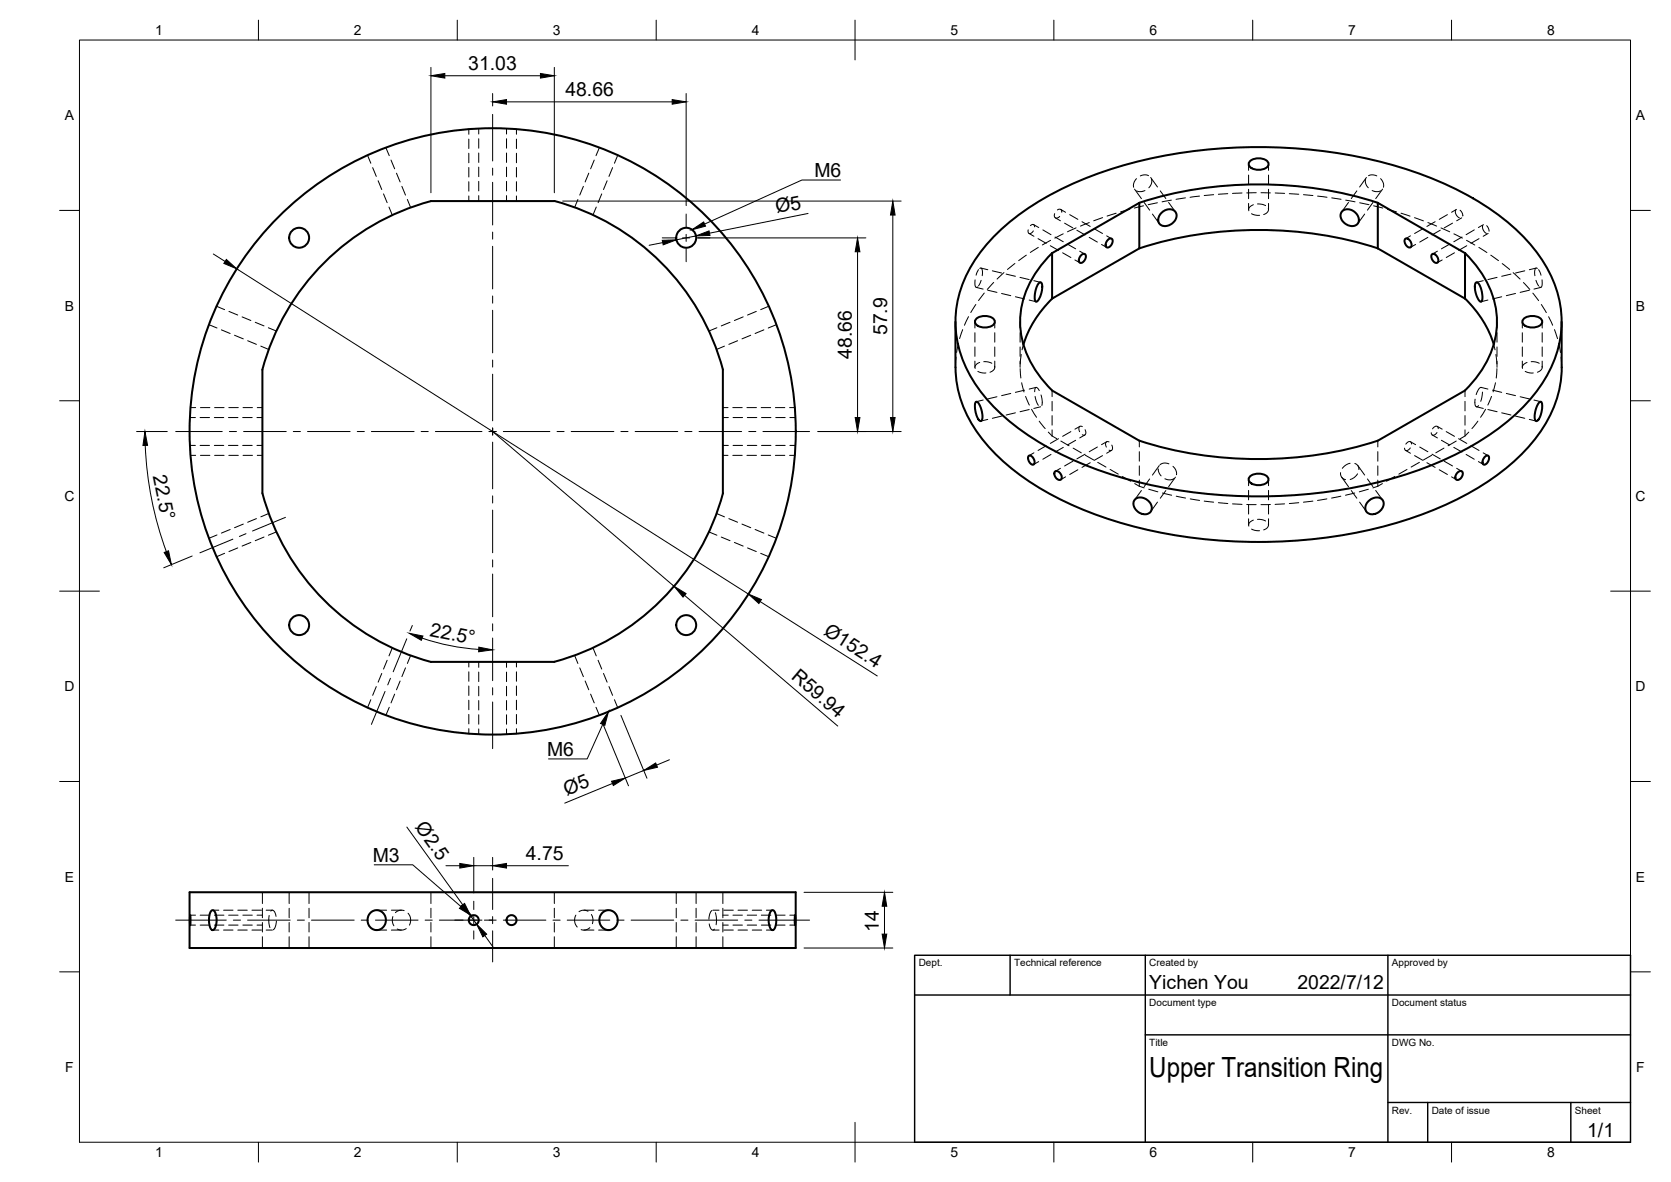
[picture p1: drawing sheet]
<svg xmlns="http://www.w3.org/2000/svg" width="420mm" height="297mm" viewBox="0 0 420 297" stroke-linecap="round" stroke-linejoin="round" font-family="sans-serif">
<!-- layer: Visible -->
<g fill="none" stroke="#000" stroke-width=".51">
<path d="M139.4 50.5h-31a59.9 59.9 0 0 0-42.4 42.4M139.4 50.5a59.9 59.9 0 0 1 42.4 42.4M250.2 59.2a71.8 71.8 0 0 1 28.6-16.5 126 126 0 0 1 79.6 1.5 64.7 64.7 0 0 1 26.7 17.5 28.5 28.5 0 0 1 6.9 24.8 34.6 34.6 0 0 1-11.9 18.5 78.9 78.9 0 0 1-30.4 15.4 126.3 126.3 0 0 1-75.2-2.9 64.7 64.7 0 0 1-26.7-17.5 28.5 28.5 0 0 1-6.9-24.8 33.4 33.4 0 0 1 9.3-16zM286.5 51v11.4l-22 12.6v-11.4M286.5 51l-22 12.6M286.5 51a99.5 99.5 0 0 1 59.9 0M292.1 53.5l1.2-.8 1.2-.1a1.83 1.83 0 0 1 1.4 1.6 1.83 1.83 0 0 1-1 1.8l-1.1 .6-1.3 .2a1.77 1.77 0 0 1-1.3-1.4 1.77 1.77 0 0 1 .8-1.8zM314.3 40.5a3.4 3.4 0 0 1 4.6 .4 1.57 1.57 0 0 1-1.8 1.7 3 3 0 0 1-3.1-1v-.7zM337.5 53.1l1.1-.5 1 .1 1.2 .8 .7 .9a1.73 1.73 0 0 1-.4 2.1 1.73 1.73 0 0 1-2.2 .1l-.8-.5-.8-1a1.75 1.75 0 0 1 .2-2zM346.4 51l22 12.6M346.4 51v11.4M353.4 60a1.45 1.45 0 0 1 1.3 2.2 1.45 1.45 0 0 1-1.3-2.2z"/>
<path d="M261.2 71.2a.5 .5 0 0 1 .7-.2 .5 .5 0 0 1 .1 .7l-.2 2.1-.9 1.8a.43 .43 0 0 1-.6 .1 .43 .43 0 0 1-.1-.5l.1-2.1zM264.5 63.6a24.1 24.1 0 0 0-7.9 19 25 25 0 0 0 7.9 15.5l22 12.6a99.5 99.5 0 0 0 59.9 0l22-12.6a24.1 24.1 0 0 0 7.9-19 24.9 24.9 0 0 0-7.9-15.5M264.6 75a27.3 27.3 0 0 0-7.3 11.6M271.9 64.1a.65 .65 0 0 1 1.1 0 1.54 1.54 0 0 1-1.5 1.9 1.42 1.42 0 0 1 .4-1.9zM278.6 60.2a.65 .65 0 0 1 1.1 0 1.54 1.54 0 0 1-1.4 2 1.42 1.42 0 0 1 .3-2zM286.5 62.4a99.5 99.5 0 0 1 59.9 0M346.4 62.4l22 12.6v-11.4M360.1 63.8a1.45 1.45 0 0 1 1.3 2.2 1.45 1.45 0 0 1-1.3-2.2zM368.4 75a27.3 27.3 0 0 1 7.2 11.6M371.1 71h.3l.4 .2 .5 1.1 .4 2.1-.1 1.2a.44 .44 0 0 1-.5 .2 .44 .44 0 0 1-.3-.4l-.9-2.5-.1-1.1zM66 92.9v31.1a59.9 59.9 0 0 0 42.4 42.3h31M181.8 92.9v31.1"/>
<path d="M240.2 80.9v11.4M240.3 92.3a31.2 31.2 0 0 0 10.4 22.2 71.7 71.7 0 0 0 27.3 15.7 126.5 126.5 0 0 0 76.9 0 71.7 71.7 0 0 0 27.4-15.7 31.2 31.2 0 0 0 10.4-22.2M245.5 80.1a3.4 3.4 0 0 1 4.6 .4 1.57 1.57 0 0 1-1.8 1.8 3 3 0 0 1-3.1-1.1v-.7zM383.1 80.1a3.4 3.4 0 0 1 4.6 .4 1.57 1.57 0 0 1-1.8 1.8 3 3 0 0 1-3-1.1v-.7zM392.7 80.9v11.4M245.4 101l.6 .3 .7 1.3 .3 1.8-.1 1.1a.47 .47 0 0 1-.5 .3 .47 .47 0 0 1-.4-.4l-.5-1.1-.3-1.6v-1.2zM258.6 114.6l.2-.1 .6 .1 .5 .7 .2 1-.3 .5-.6-.2-.5-.6-.2-.8zM265.2 118.6l.6-.2 .8 .5 .4 .8-.2 .8-.6 .1-.7-.5-.4-.8zM314.3 119.8a3.4 3.4 0 0 1 4.6 .3 1.57 1.57 0 0 1-1.8 1.8 3 3 0 0 1-3.1-1.1v-.7zM366.4 118.9l.3-.4 .7-.1 .4 .5-.3 1.1-.9 .6-.5-.1-.2-.4zM373.2 114.9l.9-.4 .3 .3v.4l-.4 1.1-.8 .5-.4-.2v-.6zM387 101.2l.3-.2 .3 .1 .2 1.2-.4 2-.6 1.2a.5 .5 0 0 1-.7 .2 .5 .5 0 0 1-.2-.6l.2-2.1z"/>
<path d="M181.8 123.9a59.9 59.9 0 0 1-42.4 42.4M285.3 125.6l.9-.5h1.3l1.3 .8 .6 .9a1.75 1.75 0 0 1-.4 2.1 1.75 1.75 0 0 1-2.1 .1l-1.3-.9-.5-.8a1.7 1.7 0 0 1 .2-1.7zM344 126.1l1.2-.9 1.4-.2a1.84 1.84 0 0 1 1.3 1.6 1.84 1.84 0 0 1-.9 1.8l-1.3 .7-1.3 .1a1.8 1.8 0 0 1-.4-3.1zM47.7 224.2h152.4v14h-152.4zM47.8 230v2.5zM53.2 228.8a.88 .88 0 0 1 1.1 1l.1 2-.5 1.6a.64 .64 0 0 1-.8 .3 .64 .64 0 0 1-.3-.8l-.2-1.2v-1.2l.2-1.1zM93.1 229.5l.2-.3a2.45 2.45 0 0 1 3.6 1.2 2.45 2.45 0 0 1-1.8 3.3 2.5 2.5 0 0 1-2.5-1.4 2.5 2.5 0 0 1 .5-2.8zM151.4 229.5l.2-.3a2.45 2.45 0 0 1 3.5 .9 2.45 2.45 0 0 1-1.2 3.4 2.46 2.46 0 0 1-2.9-1 2.46 2.46 0 0 1 .4-3zM193.9 228.9a.65 .65 0 0 1 .7 0 .65 .65 0 0 1 .3 .7l.3 2.1-.5 1.7a.63 .63 0 0 1-.7 .3 .63 .63 0 0 1-.4-.7l-.3-2.1 .1-1.1zM199.9 230v2.5z"/>
<circle cx="75.2" cy="59.8" r="2.51"/>
<circle cx="172.5" cy="59.8" r="2.51"/>
<circle cx="123.9" cy="108.4" r="76.2"/>
<circle cx="75.2" cy="157.1" r="2.51"/>
<circle cx="172.5" cy="157.1" r="2.51"/>
<circle cx="119.1" cy="231.2" r="1.25"/>
<circle cx="128.6" cy="231.2" r="1.25"/>
</g>
<!-- layer: Hidden -->
<g fill="none" stroke="#000" stroke-width=".25">
<path d="M92.4 39l.8 2M97 37.1l.9 2M117.9 32.5v1.2M117.9 35v2.3M117.9 38.5v2.4M120.4 32.3v1.4M120.4 34.9v2.3M120.4 38.4v2.4M127.4 32.3v1.4M127.4 34.9v2.3M127.4 38.4v2.4M129.9 32.5v1.2"/>
<path d="M129.9 35v2.3M129.9 38.5v2.4M150.7 37.1l-.8 2M155.3 39l-.8 2M93.7 42.1l.9 2.2M95.1 45.4l.9 2.2M96.4 48.7l.9 2.2M97.8 52l.8 2M98.3 40.2l.9 2.2M99.7 43.5l.9 2.2M101 46.8l1 2.2M102.4 50.1l.9 2"/>
<path d="M117.9 42.1v2.4M117.9 45.7v2.3M117.9 49.2v1.3M120.4 42v2.4M120.4 45.6v2.4M120.4 49.2v1.3M127.4 42v2.4M127.4 45.6v2.4M127.4 49.2v1.3M129.9 42.1v2.4M129.9 45.7v2.3M129.9 49.2v1.3"/>
<path d="M145.3 50.1l-.8 2M146.7 46.8l-.9 2.2M148 43.5l-.9 2.2M149.4 40.2l-.9 2.2M149.9 52l-.8 2M151.3 48.7l-.9 2.2M152.7 45.4l-1 2.2M154 42.1l-.9 2.2M258.5 57.7v.7l.3 .3 .6-.1 .4-.6M258.7 58.7l1.3 .7M259.1 56.7l.7-.3 .3 .6M259.9 56.5l1.3 .7"/>
<path d="M261 60l2.1 1.2M262.2 57.8l2.1 1.2M265.2 53.7l-.1 .7 .3 .4h.5l.5-.4M265.3 59.6l2.1 1.2M265.4 54.7l1.2 .8M265.9 52.8l.8-.2 .3 .7M266.7 52.6l1.2 .7M267.3 58.8l-2.1 1M267.7 56.1l2 1.2M269 53.9l2 1.2M270.6 57.3l-2.2 1M270.8 57.9l2 1.1"/>
<path d="M272.1 55.7l2 1.2M273.9 59.7l2 1.1M273.9 55.9l-2.2 .9M275.1 57.5l2.1 1.2M277.2 54.7l-2.2 .8M278.3 59.3l1.2 .7M280.6 53.6l-2.2 .7M284.1 52.6l-2.3 .6M285.3 47.5l1.7 2.4M285.8 44.9l-.6 .9-.1 1.3M287.5 51.7l-2.3 .6M287.7 50.9l1.4 1.9"/>
<path d="M287.9 47.9l-.9 .3-1.2-.2M288.8 44.1l-1-.2-1.1 .3M289.3 44.6l1.7 2.4M289.5 45v1.1l-.6 1.1M289.8 53.8l1.7 2.4M291 51l-2.3 .4M291.7 48l1.4 1.9M293.8 50.9l1.8 2.4M294.5 50.3l-2.3 .4M298.1 49.7l-2.4 .4M301.6 49.3l-2.4 .3M305.2 48.9l-2.4 .2"/>
<path d="M308.7 48.7l-2.4 .1M312.3 48.5l-2.4 .1M313.9 41.2v1.6M313.9 44v2.4M313.9 47.6v2.3M313.9 51.1v1.6M314.7 53.7l1.1 .4h.9M315.2 51.5a1.32 1.32 0 0 0-1.2 1.5M315.9 48.4l-2.4 .1M316.2 51.3h1.1l.9 .4M317.1 48.4l2.3 .1M318.9 52.4a1.3 1.3 0 0 1-1.2 1.5"/>
<path d="M319 41.2v1.6M319 44v2.4M319 47.6v2.3M319 51.1v1.6M320.6 48.5l2.4 .1M324.2 48.7l2.4 .1M327.7 48.9l2.4 .2M331.3 49.3l2.4 .3M334.9 49.7l2.3 .4M338.4 50.3l2.3 .4M339.1 50.9l-1.7 2.4M341.2 48l-1.4 1.9"/>
<path d="M341.9 51l2.3 .4M343.1 53.8l-1.7 2.4M343.4 45v1.1l.6 1.1M343.6 44.6l-1.7 2.4M344.1 44.1l1-.2 1.1 .3M345 47.9l.9 .3 1.2-.2M345.2 50.9l-1.4 1.9M345.4 51.7l2.3 .6M347.1 44.9l.6 .9 .2 1.3M347.6 47.5l-1.7 2.4M348.8 52.6l2.3 .6M352.3 53.6l2.2 .7"/>
<path d="M354.6 59.3l-1.2 .7M355.7 54.7l2.2 .8M357.8 57.5l-2.1 1.2M359 55.9l2.2 .9M359 59.7l-2 1.1M360.8 55.7l-2 1.2M362.1 57.9l-2 1.1M362.3 57.3l2.2 1M363.9 53.9l-2 1.2M365.2 56.1l-2 1.2M365.6 58.8l2.1 1M366.1 52.8l-.1 .9 .4 .6 .5 .4"/>
<path d="M366.2 52.6l-1.2 .7M367.1 52.8l.6 .8 .1 .7M367.5 54.7l-1.2 .8M367.6 59.6l-2.1 1.2M370.7 57.8l-2.1 1.2M371.9 60l-2.1 1.2M372.8 56.7l.1 1 .3 .6 .6 .4M373 56.5l-1.3 .7M373.8 56.7l.4 .6 .2 .8M374.2 58.7l-1.3 .7M54.5 77l2 .8M57.6 78.3l2.2 .9"/>
<path d="M60.9 79.6l2.2 .9M186.9 79.6l-2.2 .9M190.2 78.3l-2.2 .9M193.3 77l-2 .8M243.5 79.6l-1 2.1M245.2 70.3v1.7l.2 .2 .4-.1M245.4 76.5l-1.3 2M245.5 72.2l1.7 .5M246 67.8l-.6 1.4M246.3 67.4h.3l.3 .3 .1 1.6M246.6 67.4l1.8 .4M246.7 70.4l-.7 1.4"/>
<path d="M247.5 73.6l-1.5 1.9M248.3 72.9l2.4 .6M249.5 68.1l2.3 .5M249.9 71l-1.7 1.7M251.8 73.8l2.3 .5M252.4 68.5l-1.7 1.6M253 68.9l2.3 .5M255.2 66.2l-1.9 1.5M255.3 74.6l2.3 .5M256.5 69.7l2.3 .6M258.1 64.1l-2 1.4M258.8 75.4l1.7 .4"/>
<path d="M259.9 70.5l1.8 .5M261.1 62.2l-2 1.2M264.1 61.8l2 1.1M264.2 60.4l-2.1 1.2M267.2 63.5l2.1 1.2M268.4 61.3l2.1 1.2M270.3 65.3l1.2 .7M271.5 63.1l1.3 .8M277 61.4l1.2 .8M355.9 61.4l-1.2 .8M361.4 63.1l-1.3 .8M362.6 65.3l-1.2 .7"/>
<path d="M364.5 61.3l-2.1 1.2M365.7 63.5l-2.1 1.2M368.7 60.4l2.1 1.2M368.8 61.8l-2 1.1M371.9 62.2l2 1.3M373 70.5l-1.8 .5M374.1 75.4l-1.7 .4M374.8 64.1l2 1.4M376.4 69.7l-2.3 .6M377.6 74.6l-2.3 .5M377.7 66.2l1.9 1.5M379.9 68.9l-2.3 .5"/>
<path d="M380.5 68.5l1.7 1.6M381.1 73.8l-2.3 .5M383.1 71l1.6 1.7M383.4 68.1l-2.3 .5M384.6 72.9l-2.4 .6M385.4 73.7l1.5 1.9M386.2 70.4l.7 1.4M386.3 67.4l-1.8 .4M386.6 67.4h-.3l-.3 .3-.1 1.6M386.9 67.8l.6 1.4M387.4 72.2l-1.7 .5M387.6 76.5l1.2 2.1"/>
<path d="M387.7 70.3v1.7l-.2 .2-.4-.1M389.4 79.6l1 2.1M52.6 81.6l2 .8M55.7 82.9l2.2 .9M59 84.3l2.2 .9M62.3 85.6l2.2 .9M64.2 81l2.2 .9M65.6 87l2 .8M67.5 82.4l2 .8M180.3 82.4l-2.1 .8M182.2 87l-2.1 .8M183.6 81l-2.2 .9"/>
<path d="M185.5 85.6l-2.2 .9M188.8 84.3l-2.2 .9M192.1 82.9l-2.2 .9M195.2 81.6l-2 .8M240.4 89.8l-.2 2.5M241 86.2l-.5 2.4M242.1 82.8l-.8 2.3M245.1 80.9v1.5M245.1 83.6v2.4M245.1 87.2v2.4M245.1 90.7v1.6M245.9 93.3l1.1 .4h.9"/>
<path d="M246.3 91.1a1.32 1.32 0 0 0-1.1 1.5M247.4 90.9l1.1 .1 .9 .3M250.1 92a1.3 1.3 0 0 1-1.2 1.5M250.1 80.9v1.5M250.1 83.6v2.4M250.1 87.2v2.4M250.1 90.7v1.6M250.7 99.7l-2.4 .6M254.1 98.9l-2.3 .5M256.5 80.9v1.5M256.5 83.6v2.4M256.5 87.2v2.4"/>
<path d="M256.5 90.7v1.6M256.5 92.6l.2 2.4M256.8 89.1l-.3 2.3M256.9 96.2l.6 2.3M257.3 86.6l-.3 1.3M257.6 98.1l-2.3 .5M257.9 99.6l.9 2.2M260.3 99.6l.8 2.3M260.5 97.4l-1.7 .4M261.3 98.2l-.4-.6a.43 .43 0 0 0-.6-.2 .43 .43 0 0 0-.1 .6v.5M261.7 99.3l.4 1.5-.1 1.1M264.5 98.1v1.6"/>
<path d="M368.4 98.1v1.6M372.4 97.4l1.7 .4M372.5 97.4l-.6 .2-.7 1.6M372.7 98.5l-.4 2.4M375 99.6l-.9 2.2M375.3 98.1l2.3 .5M375.6 86.6l.3 1.3M376 96.2l-.6 2.3M376.1 89.1l.3 2.3M376.4 92.6l-.2 2.4M376.4 80.9v1.5M376.4 83.6v2.4"/>
<path d="M376.4 87.2v2.4M376.4 90.7v1.6M378.8 98.9l2.3 .5M382.2 99.7l2.4 .6M382.8 80.9v1.5M382.8 83.6v2.4M382.8 87.2v2.4M382.8 90.7v1.6M383.5 93.3l1.2 .4h.8M384 91.1a1.36 1.36 0 0 0-1.2 1.5M385 90.9l1.1 .1 .9 .3M387.7 92a1.34 1.34 0 0 1-1.1 1.5"/>
<path d="M387.8 80.9v1.5M387.8 83.6v2.4M387.8 87.2v2.4M387.8 90.7v1.6M390.9 82.8l.7 2.3M391.9 86.2l.5 2.4M392.5 89.8l.2 2.5M47.8 104.9h1.3M47.8 111.9h1.3M47.9 102.4h1.3M47.9 114.4h1.3M50.3 104.9h2.4"/>
<path d="M50.3 111.9h2.4M50.4 102.4h2.4M50.4 114.4h2.4M53.9 104.9h2.4M53.9 111.9h2.4M54 102.4h2.3M54 114.4h2.3M57.4 104.9h2.4M57.4 111.9h2.4M57.5 102.4h2.4M57.5 114.4h2.4M61 104.9h2.4"/>
<path d="M61 111.9h2.4M61.1 102.4h2.4M61.1 114.4h2.4M64.6 104.9h1.4M64.6 111.9h1.4M64.7 102.4h1.3M64.7 114.4h1.3M181.8 104.9h1.3M181.8 102.4h1.2M181.8 114.4h1.2M181.8 111.9h1.3M184.3 102.4h2.3"/>
<path d="M184.3 114.4h2.3M184.3 104.9h2.4M184.3 111.9h2.4M187.8 102.4h2.4M187.8 114.4h2.4M187.9 104.9h2.4M187.9 111.9h2.4M191.4 102.4h2.4M191.4 114.4h2.4M191.5 104.9h2.3M191.5 111.9h2.3M195 102.4h2.3"/>
<path d="M195 114.4h2.3M195.1 104.9h2.3M195.1 111.9h2.3M198.5 102.4h1.3M198.5 114.4h1.3M198.6 104.9h1.4M198.6 111.9h1.4M247.2 100.5l-1.7 .5M248.4 105.4l-1.8 .4M251.8 104.6l-2.3 .5M255.3 103.7l-2.3 .6M258.8 102.9l-2.3 .6"/>
<path d="M259.4 102.9l1.2 2M260 113.8l-1.3 .7M261.2 116l-1.3 .7M261.3 105.8l1.5 1.9M261.7 102.2l-1.8 .4M263.1 112l-2.1 1.2M263.6 108.6l.9 1M264.3 114.2l-2.1 1.2M264.5 100.9v2.4M264.5 104.4v2.4M264.5 108v1.6M264.5 109.6l1.2 .6"/>
<path d="M266.1 110.2l-2 1.2M266.6 117.7l-1.2 .7M266.7 110.8l2.1 1.2M267.4 112.4l-2.1 1.2M267.9 119.8l-1.2 .8M269.3 108.5l-2.1 1.2M269.7 115.9l-2 1.2M269.8 112.6l2.1 1.2M270.5 110.6l-2.1 1.2M271 118.1l-2 1.1M271.5 107.2l-1.2 .7M272.1 107.2a.58 .58 0 0 0-.7 0 .58 .58 0 0 0-.1 .8l.2 .5"/>
<path d="M272.8 109.3l-1.3 .8M272.8 108a.76 .76 0 0 1 .3 .8 .76 .76 0 0 1-.8 .5l-.2-.1M272.8 114.1l-2 1.2M272.9 114.4l2.1 1.2M274.1 116.3l-2 1.2M275.9 112.3l-2 1.2M276 116.2l2.1 1.2M277.2 114.5l-2.1 1.2M278.2 111l-1.2 .7M278.8 111.1a.64 .64 0 0 0-.8 .1 .64 .64 0 0 0 .1 .9l.1 .3M279.1 118l2.1 1.2M279.5 113.2l-1.2 .7"/>
<path d="M279.5 111.9a.77 .77 0 0 1 .3 .8 .77 .77 0 0 1-.8 .5l-.1-.1M282.2 119.7l2.1 1.2M286.5 110.8v1.5M286.5 113.5v2.4M286.5 117.1v2.4M291.2 117.9l.3 1 .5 .7M291.5 117l-1.7 2.4M293.9 116.6l-1.2-.2-1 .4M294.9 117.2l.7 .8 .2 1.3M295.6 119.9l-1.8 2.4M337.1 118.8a1.53 1.53 0 0 0 1.2 1.8M337.4 119.9l1.7 2.4"/>
<path d="M339.5 116.4l-1.1 .5-.9 .8M340.7 116.5h.1a1.41 1.41 0 0 1 .9 1.4M341.3 119.1l-.8 .9-1 .5M341.4 117l1.7 2.4M346.4 110.8v1.5M346.4 113.5v2.4M346.4 117.1v2.4M350.7 119.7l-2.1 1.2M353.4 113.2l1.2 .7M353.8 118l-2.1 1.2M354.6 112.6a.8 .8 0 0 1-.6 .6 .8 .8 0 0 1-.8-.3v-.3M354.7 111l1.2 .7"/>
<path d="M354.9 111.6a.6 .6 0 0 0-.4-.7 .6 .6 0 0 0-.7 .4l-.3 .3M355.7 114.5l2.1 1.2M356.9 116.2l-2.1 1.2M357 112.3l2 1.2M358.8 116.3l2 1.2M360 114.4l-2.1 1.2M360.1 114.1l2 1.2M360.1 109.3l1.3 .8M361.3 108.7a.73 .73 0 0 1-.7 .7 .73 .73 0 0 1-.7-.6v-.1M361.4 107.2l1.2 .7M361.6 107.7a.61 .61 0 0 0-.4-.6 .61 .61 0 0 0-.7 .3l-.3 .4M361.9 118.1l2 1.1"/>
<path d="M362.4 110.6l2.1 1.2M363.1 112.6l-2.1 1.2M363.2 115.9l2 1.2M363.6 108.5l2.1 1.2M365 119.8l1.2 .8M365.5 112.4l2.1 1.2M366.2 110.8l-2.1 1.2M366.3 117.7l1.2 .7M366.8 110.2l2 1.2M368.4 100.9v2.4M368.4 104.4v2.4M368.4 108v1.6"/>
<path d="M368.6 114.2l2.1 1.2M369.3 108.6l-.9 1-1.2 .6M369.8 112l2.1 1.2M370.9 100.3l.1 1.6a.41 .41 0 0 0 .4 .4 .41 .41 0 0 0 .4-.4M371.2 102.2l1.8 .4M371.6 105.8l-1.5 1.9M371.7 116l1.3 .7M372.9 113.8l1.3 .7M373.5 102.9l-1.2 2M374.1 102.9l2.3 .6M377.6 103.7l2.3 .6M381.1 104.6l2.3 .5"/>
<path d="M384.5 105.4l1.8 .4M385.7 100.5l1.7 .5M54.6 134.4l-2 .9M56.5 139.1l-2 .8M57.9 133.1l-2.2 .9M59.8 137.7l-2.2 .9M61.2 131.7l-2.2 .9M63.1 136.3l-2.2 .9M64.5 130.3l-2.2 .9M66.4 135l-2.2 .9M67.6 129l-2 .9M69.5 133.7l-2 .8"/>
<path d="M178.2 133.7l2.1 .8M180.1 129l2.1 .9M181.4 135l2.2 .9M183.3 130.3l2.2 .9M184.7 136.3l2.2 .9M186.6 131.7l2.2 .9M188 137.7l2.2 .9M189.9 133.1l2.2 .9M191.3 139.1l2 .8M193.2 134.4l2 .9M285.3 121.5l1.2 .7M286.5 120.7v1.5"/>
<path d="M286.5 122.2l1.2 .4M287 123.3l-1.7 2.4M288.8 122.9l2.3 .7M289.1 120.4l-1.4 1.9M291 126.2l-1.7 2.4M292.3 123.9l2.3 .5M293.1 123.3l-1.4 1.9M295.2 120.3l-.9 .3-1.4-.3M295.8 124.7l2.3 .5M299.3 125.4l2.3 .4M302.8 125.9l2.4 .3M306.3 126.3l2.4 .2"/>
<path d="M309.9 126.6l2.4 .2M313.5 126.8h2.3M313.9 120.5v1.6M313.9 123.2v2.4M313.9 126.8v2.4M313.9 130.4v1.5M314.7 133l.7 .3 1.3 .1M315.2 130.7a1.32 1.32 0 0 0-1.2 1.5M316.2 130.5l1.1 .1 .9 .3M318.9 131.7a1.29 1.29 0 0 1-1.2 1.5M319 120.5v1.6M319 123.2v2.4"/>
<path d="M319 126.8v2.4M319 130.4v1.5M319.4 126.8h-2.3M323 126.6l-2.4 .2M326.6 126.3l-2.4 .2M330.1 125.9l-2.4 .3M333.6 125.4l-2.3 .4M337.1 124.7l-2.3 .5M339.8 123.3l1.4 1.9M340.6 123.9l-2.3 .5M341.9 126.2l1.7 2.4M343.8 120.4l1.4 1.9"/>
<path d="M344.1 122.9l-2.3 .7M345.9 123.3l1.7 2.4M346.4 120.7v1.5M346.4 122.2l-1.2 .4M347.6 121.5l-1.2 .7M93.2 175.8l-.8 2M94.6 172.5l-.9 2.2M96 169.2l-.9 2.2M97.3 165.9l-.9 2.2M97.9 177.7l-.9 2.1M98.6 162.8l-.8 2M99.2 174.4l-.9 2.2"/>
<path d="M100.6 171.1l-.9 2.2M102 167.8l-1 2.2M103.3 164.7l-.9 2M117.9 166.3v1.3M117.9 168.8v2.4M117.9 172.4v2.4M117.9 176v2.4M117.9 179.5v2.4M120.4 166.3v1.4M120.4 168.9v2.4M120.4 172.5v2.4M120.4 176.1v2.3"/>
<path d="M120.4 179.6v2.4M127.4 166.3v1.4M127.4 168.9v2.4M127.4 172.5v2.4M127.4 176.1v2.3M127.4 179.6v2.4M129.9 166.3v1.3M129.9 168.8v2.4M129.9 172.4v2.4M129.9 176v2.4M129.9 179.5v2.4M144.5 164.7l.8 2"/>
<path d="M145.8 167.8l.9 2.2M147.1 171.1l.9 2.2M148.5 174.4l.9 2.2M149.1 162.8l.8 2M149.9 177.7l.8 2.1M150.4 165.9l.9 2.2M151.7 169.2l1 2.2M153.1 172.5l.9 2.2M154.5 175.8l.8 2M117.9 183.1v1.3M120.4 183.2v1.4M127.4 183.2v1.4"/>
<path d="M129.9 183.1v1.3M47.8 232.5h1.3M47.8 230h1.3M50.3 232.5h2.4M50.3 230h2.4M53.5 228.7h1.5M53.5 233.7h1.5M53.9 232.5h2.4M53.9 230h2.4M56.2 228.7h2.4M56.2 233.7h2.4M57.5 232.5h2.4"/>
<path d="M57.5 230h2.4M59.8 228.7h2.4M59.8 233.7h2.4M61.1 232.5h2.3M61.1 230h2.3M63.4 228.7h2.3M63.4 233.7h2.3M64.6 232.5h1.4M64.6 230h1.4M66 224.2v2.9M66 228.2v2.4M66 231.8v2.4"/>
<path d="M66 235.4v2.8M66.9 228.7h1.6M66.9 233.7h1.6M67.7 230.1l-.1 1.9 .3 1.1M68.1 229a.66 .66 0 0 1 .8-.2 .66 .66 0 0 1 .3 .8l.2 .7M69.5 231.5l-.3 1.5-.5 .6M72.7 224.2v2.9M72.7 228.2v2.4M72.7 231.8v2.4M72.7 235.4v2.8M77.7 224.2v2.9M77.7 228.2v2.4"/>
<path d="M77.7 231.8v2.4M77.7 235.4v2.8M94.7 228.7h2.5M94.7 233.7h2.5M98.4 228.7h2.5M98.4 233.7h2.5M98.8 230.3l-.1 1.3 .3 1M101.6 228.8a2.14 2.14 0 0 0-2.2 .5M102.2 233.3l-.1 .1a2.14 2.14 0 0 1-2.2 .1M102.6 229.5l.4 .7 .3 .8-.4 1.5M108.4 224.2v2.9M108.4 228.2v2.4"/>
<path d="M108.4 231.8v2.4M108.4 235.4v2.8M139.4 224.2v2.9M139.4 228.2v2.4M139.4 231.8v2.4M139.4 235.4v2.8M144.8 230l-.3 1.5 .2 .8 .4 .7M146.8 228.7h2.5M146.8 233.7h2.5M147.8 229a2.12 2.12 0 0 0-2.2 .1M148.3 233.1l-.1 .1a2.21 2.21 0 0 1-2.1 .4M148.7 229.8l.4 1.1-.2 1.2"/>
<path d="M150.5 228.7h2.5M150.5 233.7h2.5M170 224.2v2.9M170 228.2v2.4M170 231.8v2.4M170 235.4v2.8M175 224.2v2.9M175 228.2v2.4M175 231.8v2.4M175 235.4v2.8M178.3 232.2l.5 1.2a.49 .49 0 0 0 .8 .1M179 228.8l-.5 .7-.3 1.5"/>
<path d="M179.2 228.7h1.6M179.2 233.7h1.6M179.9 229.4l.2 1.1v1.9M181.8 224.2v2.9M181.8 228.2v2.4M181.8 231.8v2.4M181.8 235.4v2.8M181.8 232.5h1.3M181.8 230h1.3M182 228.7h2.4M182 233.7h2.4M184.3 232.5h2.4"/>
<path d="M184.3 230h2.4M185.6 228.7h2.3M185.6 233.7h2.3M187.9 232.5h2.3M187.9 230h2.3M189.1 228.7h2.4M189.1 233.7h2.4M191.4 232.5h2.4M191.4 230h2.4M192.7 228.7h1.6M192.7 233.7h1.6M195 232.5h2.4"/>
<path d="M195 230h2.4M198.6 232.5h1.3M198.6 230h1.3"/>
</g>
<!-- layer: Border -->
<g fill="none" stroke="#000" stroke-width=".25">
<path d="M20 10.1h390v276.9h-390zM65 5.1v5M115 5.1v5M165 5.1v5M215 5.1v10M265 5.1v5M315 5.1v5M365 5.1v5M15 52.9h5M410 52.9h5M15 100.7h5M410 100.7h5"/>
<path d="M15 148.6h10M405 148.6h10M15 196.4h5M410 196.4h5M15 244.2h5M410 244.2h5M65 287v5M115 287v5M165 287v5M215 282.1v9.9M265 287v5M315 287v5"/>
<path d="M365 287v5"/>
</g>
<!-- layer: TitleBlock -->
<path d="M230 240.1h180v46.9h-180zM230 250h180M254 240.1v9.9M288 240.1v46.9M349 240.1v46.9M288 260.1h122M349 277.1h61M359 277.1v9.9M395 277.1v9.9" fill="none" stroke="#000" stroke-width=".36"/>
<!-- layer: Dimensions -->
<g fill="none" stroke="#000" stroke-width=".25">
<path d="M108.4 16.9v31.5M111.8 19h24.1M139.4 16.9v31.5M123.9 23.5v3.1M127.4 25.6h41.6M172.5 23.5v28.2M141.5 50.5h85.1M175 59.3l-4.9 1M175.5 59.8h42.2M203.2 53.6l-24.8 5M224.5 54v50.9M53.6 63.8l3 1.9"/>
<path d="M59.5 67.6l128.7 81.7M166.6 61l-3.4 .6M215.6 63.3v41.6M34.4 108.4h7.7M36.5 111.9a87.4 87.4 0 0 0 5.3 26.7M123.9 108.4l45.6 38.9M205.7 108.4h20.9M48.3 139.7l-7.1 3M103.7 157.2l-.6 1.4M172.1 149.6l38.6 32.9M191.1 151.2l29.5 18.7M106.2 160.4a54.9 54.9 0 0 0 14.2 2.8"/>
<path d="M156.1 179.8l6.6 15.8M151.5 181.7l6.5 15.8M154 196.9l-12 4.9M161.9 193.6l-4.7 1.9M168.3 190.9l-3.2 1.4M102.3 207.8l14.1 19.6M112.1 217.6h3.5M119.1 215.5v8.9M119.1 217.6h4.8M123.9 215.5v3.1M127.4 217.6h15.5M118.4 230.2l1.4 2"/>
<path d="M121.9 235.1l2 2.8M202.2 238.2h22.3M202.2 224.2h22.3M222.4 227.7v7"/>
</g>
<g fill="#000" stroke="#000" stroke-width=".25">
<path d="M108.4 19l3.4-.5v1.1zM135.9 18.5l3.5 .5-3.5 .6zM123.9 25.6l3.5-.6v1.2zM169 25l3.5 .6-3.5 .6zM175 59.3l3.3-1.3 .2 1.2zM224.5 50.5l.6 3.5h-1.2zM56.9 65.2l2.6 2.4-3.2-1.4zM166.5 60.4l3.6-.1-3.3 1.2zM215.6 59.8l.6 3.5h-1.2zM36.4 108.4l.7 3.5-1.2 .1zM215 104.9h1.2l-.6 3.5zM223.9 104.9h1.2l-.6 3.5z"/>
<path d="M41.3 138.8l1.1-.4 .7 3.5zM169.5 147.3l3 1.9-.8 .9zM188.2 149.3l3.3 1.4-.7 1zM102.9 159.1l3.4 .7-.4 1.1zM120.4 162.6l3.5 .7-3.5 .5zM153.8 196.3l3.4-.8-3 1.9zM161.9 193.6l3-1.9 .4 1.1zM115.6 217l3.5 .6-3.5 .6zM123.9 217.6l3.5-.6v1.2zM115.9 227.7l.9-.7 1.6 3.2zM119.8 232.2l2.6 2.5-1 .7zM221.8 234.7h1.2l-.6 3.5z"/>
<path d="M222.4 224.2l.6 3.5h-1.2z"/>
</g>
<!-- layer: Center Lines -->
<g fill="none" stroke="#000" stroke-width=".25">
<path d="M123.9 28.8v11.7M123.9 42.3v1.7M123.9 45.8v10.7M123.9 58.3v1.8M166.5 59.8h3.3M171.6 59.8h1.8M172.5 53.8v3.3M172.5 58.9v1.8M175.2 59.8h3.3M123.9 61.9v10.7M123.9 74.4v1.8M123.9 78v10.7"/>
<path d="M172.5 62.5v3.3M123.9 90.5v1.8M123.9 94v11.8M44.2 108.4h11.7M57.7 108.4h1.8M61.3 108.4h10.7M73.7 108.4h1.8M77.3 108.4h10.7M89.8 108.4h1.8M93.4 108.4h10.7M105.9 108.4h1.8M109.5 108.4h11.7"/>
<path d="M123 108.4h1.8M123.9 107.6v1.7M123.9 111.1v11.7M126.6 108.4h11.7M140.1 108.4h1.7M143.6 108.4h10.7M156.1 108.4h1.8M159.7 108.4h10.7M172.2 108.4h1.8M175.8 108.4h10.7M188.3 108.4h1.8M191.8 108.4h11.8"/>
<path d="M58.5 135.5l-8.2 3.4M61.8 134.1l-1.6 .7M71.8 130l-8.3 3.4M123.9 124.6v1.8M123.9 128.2v10.7M123.9 140.7v1.8M123.9 144.3v10.7M123.9 156.8v1.7M96.8 173.8l-3.4 8.2M98.2 170.5l-.7 1.6M102.3 160.5l-3.4 8.3M123.9 160.3v10.8"/>
<path d="M123.9 172.8v1.8M123.9 176.4v11.7M44.2 231.2h12.7M58.7 231.2h1.8M62.3 231.2h10.7M74.8 231.2h1.7M78.3 231.2h10.7M90.8 231.2h1.8M94.4 231.2h10.7M106.9 231.2h1.8M110.5 231.2h10.7M119.1 226.5v2.1"/>
<path d="M119.1 230.3v1.8M119.1 233.9v2.1M121.8 231.2h3M123.9 220.7v7.9M123.9 230.3v1.8M123.9 233.9v7.8M126.6 231.2h10.7M139 231.2h1.8M142.6 231.2h10.7M155.1 231.2h1.8M158.7 231.2h10.7M171.2 231.2h1.8"/>
<path d="M174.8 231.2h10.7M187.3 231.2h1.8M190.8 231.2h12.8"/>
</g>
<!-- layer: Annotations -->
<path d="M174 57.7l2.9-1.9 .5 1zM153 178.8l-.9 3.5-1.1-.5zM116.3 227.4l2.3 2.7-3.1-1.8z" fill="#000" stroke="#000" stroke-width=".25"/>
<path d="M211.3 45.2h-9.7l-24.4 11.1M151.6 182l-4 8.7h-9.7M94.1 217.3h9.7l12.1 10.5" fill="none" stroke="#000" stroke-width=".25"/>
<text font-size="7" x="289" y="270.6">Upper Transition Ring</text>
<g font-size="4.9">
<text x="117.8" y="17.6">31.03</text>
<text x="142.2" y="24.1">48.66</text>
<text x="204.8" y="44.5">M6</text>
<text x="195.3" y="53.6" transform="rotate(-11 195.3 53.6)">Ø5</text>
<text x="223" y="84.3" transform="rotate(-90 223 84.3)">57.9</text>
<text x="214.2" y="90.2" transform="rotate(-90 214.2 90.2)">48.66</text>
<text x="38.5" y="119.7" transform="rotate(79 38.5 119.7)">22.5°</text>
<text x="107.9" y="159.7" transform="rotate(11 107.9 159.7)">22.5°</text>
<text x="206.9" y="159.3" transform="rotate(32 206.9 159.3)">Ø152.4</text>
<text x="198.7" y="170.4" transform="rotate(40 198.7 170.4)">R59.94</text>
<text x="137.6" y="190">M6</text>
<text x="142.5" y="199.9" transform="rotate(-23 142.5 199.9)">Ø5</text>
<text x="104.2" y="207.9" transform="rotate(54 104.2 207.9)">Ø2.5</text>
<text x="93.7" y="216.6">M3</text>
<text x="132.2" y="216.1">4.75</text>
<text x="221" y="234.1" transform="rotate(-90 221 234.1)">14</text>
<text x="289" y="248.5">Yichen You</text>
<text x="326.2" y="248.5">2022/7/12</text>
<text x="399.1" y="285.7">1/1</text>
</g>
<g font-size="3.5">
<text x="39" y="8.8">1</text>
<text x="89" y="8.8">2</text>
<text x="139" y="8.8">3</text>
<text x="189" y="8.8">4</text>
<text x="239" y="8.8">5</text>
<text x="289" y="8.8">6</text>
<text x="339" y="8.8">7</text>
<text x="389" y="8.8">8</text>
<text x="16.3" y="30.2">A</text>
<text x="411.3" y="30.2">A</text>
<text x="16.3" y="78">B</text>
<text x="411.3" y="78">B</text>
<text x="16.2" y="125.9">C</text>
<text x="411.2" y="125.9">C</text>
<text x="16.2" y="173.7">D</text>
<text x="411.2" y="173.7">D</text>
<text x="16.3" y="221.6">E</text>
<text x="411.3" y="221.6">E</text>
<text x="16.4" y="269.4">F</text>
<text x="411.4" y="269.4">F</text>
<text x="39" y="290.8">1</text>
<text x="89" y="290.8">2</text>
<text x="139" y="290.8">3</text>
<text x="189" y="290.8">4</text>
<text x="239" y="290.8">5</text>
<text x="289" y="290.8">6</text>
<text x="339" y="290.8">7</text>
<text x="389" y="290.8">8</text>
</g>
<g font-size="2.5">
<text x="231" y="242.9">Dept.</text>
<text x="255" y="242.9">Technical reference</text>
<text x="289" y="242.9">Created by</text>
<text x="350" y="242.9">Approved by</text>
<text x="289" y="252.8">Document type</text>
<text x="350" y="252.8">Document status</text>
<text x="289" y="262.9">Title</text>
<text x="350" y="262.9">DWG No.</text>
<text x="350" y="279.9">Rev.</text>
<text x="360" y="279.9">Date of issue</text>
<text x="396" y="279.9">Sheet</text>
</g>
</svg>
